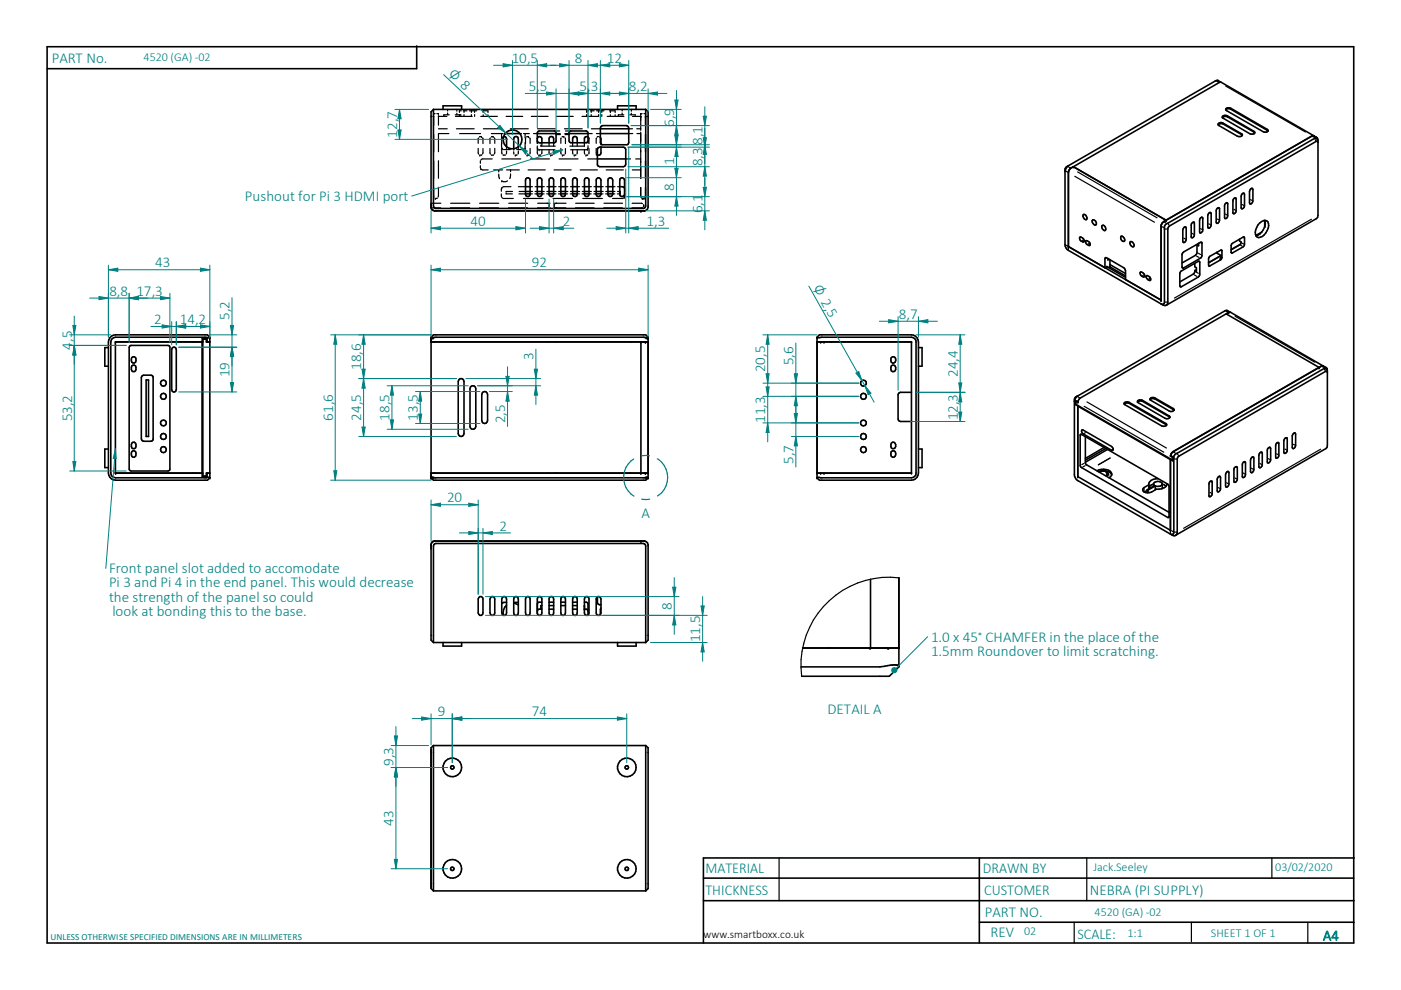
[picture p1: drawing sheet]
<svg xmlns="http://www.w3.org/2000/svg" width="297mm" height="210mm" viewBox="0 0 297 210" stroke-linecap="round" stroke-linejoin="round" font-family="sans-serif">
<g fill="none" stroke="#000" stroke-width=".34">
<path d="M10 9.9h277v190h-277zM88.3 9.7v4.9h-78.3M91.9 23.2l-.5 .5v20.3M91.9 23.2h45M91.9 23.2v20.5l.1 .2 .4 .3 44.2-.1 .3-.4v-20.5M93.9 23.2v-.8h4v.8M106.8 29h.3l.3 .4v1.7M107.1 28.3h3.1M109.9 31.2l-.1-2.1-.5-.1-.4 .4v2.1M111.4 39.6h1M111.5 37.9l.6-.2 .3 .5v3l-.3 .5-.6-.2-.1-.3zM113.9 28.3h4"/>
<path d="M113.9 39.6h1M113.9 29.3l.1-.2a.51 .51 0 0 1 .6-.1 .51 .51 0 0 1 .3 .4v.9M114 37.9l.6-.2 .3 .5v3l-.3 .5-.6-.2-.1-.3zM114 27.9l.3-.1h3.3l.2 .1v2.2l-.2 .2h-3.3l-.3-.2-.1-.2v-1.7zM116.4 39.6h1M116.4 30.3v-.9l.4-.4 .5 .1 .1 1.2M116.5 37.9l.5-.2 .4 .5v3l-.4 .5-.5-.2-.1-.3zM118.9 39.6h1M119 37.9l.5-.2 .4 .5v3l-.4 .5-.5-.2-.1-.3zM120.6 28.3h4.1M120.8 27.9l.2-.1h3.3l.2 .1 .2 .3v1.7l-.2 .2-.2 .2h-3.3l-.2-.2-.2-.2v-1.7zM121.4 39.6h1"/>
<path d="M121.4 30.3v-.9l.3-.4 .6 .1 .1 1.2M121.5 37.9l.5-.2 .4 .5v3l-.4 .5-.5-.2-.1-.3zM123.9 39.6h1M124 37.9l.5-.2 .4 .5v3l-.4 .5-.5-.2-.1-.3zM124.7 29a.51 .51 0 0 0-.8 .4v.9M126.4 39.6h1M126.5 37.9l.5-.2 .4 .5v3l-.4 .5-.5-.2-.1-.3zM126.7 33.7h6M126.7 31.5l.5-.3 5.2 .1 .3 .4-.1 3.4-.4 .2h-5.3l-.2-.5zM127.3 27.3h6M127.3 28.3h6M127.3 29.1l.1 1.4"/>
<path d="M127.4 26.9l.4-.3 5.3 .1 .2 .4-.1 3.4-.2 .2-5.5-.1-.2-.4zM127.4 31.2v1.2a.51 .51 0 0 1-.7 .5M128.9 39.6h1M129 37.9l.5-.2 .4 .5v3l-.4 .5-.5-.2-.1-.3zM130.9 23.2v-.8h4v.8M131.4 39.6h.5l.5 .3M131.5 37.9l.5-.2 .4 .5v3l-.4 .5-.5-.2-.1-.3zM136.9 23.2l.5 .5v20.2l-.4 .7-.4 .1M91.4 43.9l.1 .4 .7 .4M91.4 44.2l.2 .2 .6 .3M92.2 44.7h44.6M111.4 40.6h1"/>
<path d="M111.4 41.1h1M113.9 40.6h1M113.9 41.1h1M116.4 40.6h1M116.4 41.1h1M118.9 40.6h1M118.9 41.1h1M121.4 40.6h1M121.4 41.1h1M123.9 40.6h1M123.9 41.1h1M126.4 40.6h1"/>
<path d="M126.4 41.1h1M128.9 40.6h1M128.9 41.1h1M131.4 40.6v.5M23 73.7h-.8v3.9h.8M23.8 71.8l.7-.3h20v29.8h-20a1.01 1.01 0 0 1-1-1v-27.8zM24.5 72.5h18.5M27.5 73.4l.3-.2h7.8l.3 .2 .1 .2v25.9l-.1 .2-.3 .2h-7.8l-.4-.4v-25.9zM27.9 75.8l.6-.2a.69 .69 0 0 1 .3 .8 .69 .69 0 0 1-.6 .6 .86 .86 0 0 1-.3-1.2zM27.9 77.6l.6-.2a.81 .81 0 0 1 0 1.4h-.3a.89 .89 0 0 1-.3-1.2zM30.1 79.8l.4-.3h1.5l.4 .3 .1 .3v12.9l-.1 .3-.4 .3h-1.5l-.3-.1-.2-.5zM36.5 73.8l.2-.2h.3l.4 .5v8.5l-.4 .5h-.3l-.3-.5z"/>
<path d="M40.7 72.5h.1M41.4 72.5h.1M42.8 72.5v27.8M42.9 72.5v-.7h1v.7M42.9 72.3h.1M43 72.5h-18.5v27.8M43.8 72.5h.7M43.8 72.3h.1M44.5 72.5h-.7v-.6h-.8v29h.8v-.6h.7M44.5 71.5l-.5-.5h-19.5a1.55 1.55 0 0 0-1.5 1.5v27.8a1.55 1.55 0 0 0 1.5 1.5h19.5l.5-.5M91.4 71.5v29.8l.5 .5h45l.5-.5v-29.8M91.4 72.5h46"/>
<path d="M91.4 71.5l.5-.5h45l.5 .5M91.6 71.6h.2M91.9 71.6h45.3M116.2 72.5h.1M117.9 72.5h-.1M133.6 72.5h.2M135.9 72.5v27.8M173.2 72.5h20v27.8h-20M173.2 72.5h20M173.2 71.5l.5-.5h19.5a1.55 1.55 0 0 1 1.5 1.5v27.8a1.55 1.55 0 0 1-1.5 1.5h-19.5l-.5-.5M173.2 71.5h20a1.01 1.01 0 0 1 1 1v27.8a1.01 1.01 0 0 1-1 1h-20zM176.4 72.5h-.2"/>
<path d="M189 77.6l.5-.2a.76 .76 0 0 1 0 1.4h-.3a.89 .89 0 0 1-.2-1.2zM189 75.8l.5-.2a.68 .68 0 0 1 .4 .8 .68 .68 0 0 1-.7 .6 .86 .86 0 0 1-.2-1.2zM194.7 73.7h.8v3.9h-.8M23 95.2h-.8v3.9h.8M27.9 94l.3-.2h.3a.72 .72 0 0 1 .4 .8 .72 .72 0 0 1-.7 .5 .86 .86 0 0 1-.3-1.1zM27.9 95.8l.6-.2a.72 .72 0 0 1 .3 .8 .72 .72 0 0 1-.6 .5 .93 .93 0 0 1-.3-1.1zM31 80.6h.5v11.9h-.5zM97.4 80.3a.61 .61 0 0 1 1 .6v11a.61 .61 0 0 1-.6 .6 .61 .61 0 0 1-.6-.6v-11zM99.7 82.1a.62 .62 0 0 1 .7-.3 .62 .62 0 0 1 .5 .6v8a.61 .61 0 0 1-.6 .6 .61 .61 0 0 1-.7-.6zM102.4 83.1a.61 .61 0 0 1 1 .6v5.5a.61 .61 0 0 1-.6 .6 .61 .61 0 0 1-.7-.6v-5.5zM189 95.8l.5-.2a.71 .71 0 0 1 .4 .8 .71 .71 0 0 1-.7 .5 .93 .93 0 0 1-.2-1.1zM189 94l.2-.2h.3a.71 .71 0 0 1 .4 .8 .71 .71 0 0 1-.7 .5 .86 .86 0 0 1-.2-1.1z"/>
<path d="M193.2 83.2h-2.3l-.2 .1-.3 .4 .1 5.4 .4 .3h2.3M194.7 95.2h.8v3.9h-.8M24.4 100.3h18.6M24.5 100.3h18.5M40.8 100.3h-.1M41.5 100.3h-.1M42.9 100.3v.7h1v-.7M42.9 100.5h.1M43.8 100.3h.7M43.8 100.5h.1M91.4 100.3h46M91.4 115.4v20.3l.5 .5"/>
<path d="M91.6 101.2h.2M91.9 101.2h45.3M92.2 114.7h44.6M92.2 114.7l-.7 .4-.1 .4M92.2 114.7l-.4 .1-.4 .5M116.2 100.3h.1M117.8 100.3h.1M133.8 100.3h-.2M136.6 114.7l.4 .2 .4 .6v20.2l-.5 .5M173.2 100.3h20M176.2 100.3h.2M91.9 136.2v-20.5l.3-.4 .2-.1 44.2 .1 .3 .4v20.5"/>
<path d="M91.9 136.2h45M93.9 136.2v.8h4v-.8M101.5 126.7l.2-.2h.4l.3 .5v3l-.3 .5h-.4l-.3-.5v-3zM104 126.7l.3-.2h.3l.3 .5v3l-.3 .5h-.3l-.4-.5v-3zM106.5 126.7l.3-.2h.3l.3 .5v3l-.3 .5h-.3l-.4-.5v-3zM107.4 127.7h-.6l-.4 .3M107.4 128.3a2.06 2.06 0 0 0-.6 2.2M108.9 127.7h1M108.9 127.8l1 .5M109 126.7l.3-.2h.3l.3 .5v3l-.3 .5h-.3l-.4-.5zM111.5 126.7l.3-.2h.3l.3 .5v3l-.3 .5h-.3l-.4-.5zM113.9 130l.4 .5h.3l.3-.5v-3l-.3-.5h-.3l-.4 .5v3.1"/>
<path d="M114.9 129.2h-.9l-.1 .3M114.9 128.4h-.2v.8M114.9 127.7l-.9 .1-.1 .3M116.4 129.2h1M116.4 128.4h1M116.4 127.7h1M116.5 126.7l.3-.2h.2l.4 .5v3l-.4 .5h-.2l-.4-.5zM118.9 128.4h1M118.9 127.7h1M119 126.7l.2-.2h.3l.4 .5v3l-.4 .5h-.3l-.3-.5zM121.4 129.2h1M121.4 128.4h1"/>
<path d="M121.4 127.7h1M121.5 126.7l.2-.2h.3l.4 .5v3l-.4 .5h-.3l-.3-.5zM123.9 127.7l.6 .1 .2 .3v2.3M123.9 129.2h.6l.2 .3M124 126.7l.2-.2h.3l.4 .5v3l-.4 .5h-.3l-.3-.5zM126.5 126.7l.2-.2h.3l.4 .5v3l-.4 .5h-.3l-.3-.5zM126.7 126.5v1.2a.6 .6 0 0 0 .7 .5M127.4 128.9l-.1 1.4M130.9 136.2v.8h4v-.8M91.9 158.1l-.5 .4v29.9l.5 .5M91.9 158.1v30.8M91.9 158.1h45"/>
<path d="M136.9 158.1l.5 .4v29.9l-.5 .5M136.9 158.1v30.8M91.9 188.9h45M95.5 184.1l.5-.2 .2 .1v.4l-.5 .1zM132.5 184.1l.5-.2 .3 .3-.1 .2-.5 .1zM149.1 191h138M149.1 186.2h137.9M207.6 181.9v18M207.6 195.5h79.5M287.1 181.9h-138v18"/>
<circle cx="108.7" cy="29.6" r="1.99"/>
<circle cx="34.6" cy="84" r=".63"/>
<circle cx="34.6" cy="81.2" r=".63"/>
<circle cx="34.6" cy="95.3" r=".63"/>
<circle cx="34.6" cy="92.5" r=".63"/>
<circle cx="34.6" cy="89.7" r=".62"/>
<circle cx="183.1" cy="95.3" r=".63"/>
<circle cx="183.1" cy="84" r=".63"/>
<circle cx="183.1" cy="81.2" r=".63"/>
<circle cx="183.1" cy="92.5" r=".63"/>
<circle cx="183.1" cy="89.7" r=".62"/>
<circle cx="95.9" cy="162.7" r="1.97"/>
<circle cx="95.9" cy="162.7" r=".37"/>
<circle cx="132.9" cy="162.7" r="1.97"/>
<circle cx="132.9" cy="162.7" r=".37"/>
<circle cx="95.9" cy="184.2" r="1.97"/>
<circle cx="132.9" cy="184.2" r="1.97"/>
</g>
<g fill="none" stroke="#000" stroke-width=".25">
<path d="M91.4 24.7h.2M91.8 24.7h.1M91.9 24.6v2M91.9 28.5v3.7M91.9 34.1v3.7M91.9 39.8l.1 2M92.2 24.1h-.3v.2M92.6 24.1h.4v.2M93 28.3h2.2M93 24.7h1.7M93 24.5v2M93 28.4v3.8"/>
<path d="M93 34.1v3.7M93 39.7l-.1 2.1M93 27.3h1.8M94.1 24.3h.1M94.1 24.3h1.1M94.1 24.6v.1M94.9 23.2v.3M94.9 24v.3M96.5 24.3l1.2 .1M96.6 24.7h3.5M96.8 27.3h3.7M96.9 23.2v.4"/>
<path d="M96.9 24v.3M97.4 24.3v.4M97.4 28.3h4.5M97.7 24.6v.1M97.8 23.5h-.4v.3M98.2 23.5h.8M98.4 23.5v.3M98.4 24.3v.4M99.5 23.5h1.6M99.9 23.5v.3M99.9 24.3v.4M100.6 23.5v.3"/>
<path d="M100.6 24.3v.4M101.4 31.5l.1 1.2M101.5 29.3l-.1 1.1M101.7 32.9h.1M101.9 34.1v.5M101.9 35.1v.5M101.9 35.8h.1M101.9 24.7h3.5M101.9 35.8l.2 .2M102.1 29h.1M102.1 29h-.4M102.1 33.7l-.2 .3"/>
<path d="M102.1 32.9h-.4M102.3 23.5h1.2v.4M102.3 36h1.2M102.3 33.7h2M102.3 29.2l.1 1.2M102.4 31.5l-.1 1.1M102.4 23.5v.4M102.4 24.3v.4M102.5 27.3h3.8M103.5 24.3v.4M103.9 31.5l.1 1.2M104 29.3l-.1 1.1"/>
<path d="M104.2 28.3h2.3M104.6 29h.1M104.6 29h-.4M104.6 36h1.9M104.6 32.9h-.4M104.8 29.2l.1 1.2M104.9 31.5l-.1 1.1M105.7 36v.4M105.7 36.9l.2 1M106.3 40v.6M106.3 28.3v1M106.3 30.3v.9"/>
<path d="M106.4 39.8h.1M106.4 38.4h.1M106.4 31.2h.1M106.4 29.4h.1M106.4 33.7h4M106.4 38.4l.4 .1 .8-.1M106.4 31.5l.1 1.2M106.4 29.4v1M106.4 31.5h.1M106.4 31.5l.2 .2M106.5 29.1h.1M106.5 29.1v.2"/>
<path d="M106.5 39.7l-.1 .1M106.8 31.7h1.4M106.8 29h-.1M106.8 28.3h.3M107.1 32.9h-.4M107.3 24.7h3.5M107.4 36h2.7M107.4 31.1v.4M107.4 32v.6M108.2 27.3h3.8M108.2 36.9l-.1 .9M108.2 36v.4"/>
<path d="M108.3 39.6h-1.6M108.9 32.2l.1 .5M108.9 31.5v.3M109.3 32.9h.1M109.6 31.7h1.4M109.6 32.9h-.3M109.9 39.6h1.5M109.9 31.2v.3M109.9 32v.6M110.2 28.3h.4M111 28.3h1.2M111.3 31.5l-.2 .2"/>
<path d="M111.3 28.3v1M111.3 30.2v1.1M111.4 31.5l.1 1.2M111.5 29.3l-.1 1.1M111.8 32.9h.1M112 36h3.6M112.1 29h.1M112.1 29h-.4M112.1 32.9h-.3M112.3 29.2l.1 1.2M112.4 39.6h.5M112.4 31.5l-.1 1.1"/>
<path d="M112.5 33.7h4M112.6 24.7h3.6M113.1 28.3h.8M113.4 39.6h.5M113.9 29.3v1.1M113.9 30.9l.1 .6M113.9 31.5l.1 1.2M114 27.3h3.7M114 31.6l.1 .1M114.3 32.9h.1M114.3 31.7h.1M114.3 31.7h3.3"/>
<path d="M114.6 32.9h-.3M114.7 30.3v.2M114.7 30.8v.2h3M114.9 39.6h.5M114.9 30.3v.6M114.9 31.7l-.1 .9M115.9 39.6h.5M116.4 30.3v.6M116.4 31.7l.1 1M116.8 32.9h.1M117.1 32.9h-.3M117.4 39.6h.5"/>
<path d="M117.4 30.3v.7M117.4 31.7l-.1 .9M117.5 36h3.6M117.6 27.8h1.1M117.9 28.3h.9M117.9 28.5h.9M118 24.7h3.5M118.4 39.6h.5M118.5 33.7h4.1M118.9 31.5l.1 1.2M119 29.3l-.1 1.1M119.2 32.9h.1"/>
<path d="M119.5 29h.1M119.5 29h-.3M119.6 32.9h-.4M119.7 27.3h3.7M119.8 28.3h.8M119.8 28.5h.8M119.8 29.2l.1 1.2M119.9 39.6h.5M119.9 27.8h1.1M119.9 31.5l-.1 1.1M120.9 39.6h.5M121.4 30.3v.6"/>
<path d="M121.4 31.7l.1 1M121.7 32.9h.1M122.1 32.9h-.4M122.4 39.6h.5M122.4 30.3v.7M122.4 31.7l-.1 .9M123 36h3.7M123.4 39.6h.5M123.9 30.3v.7h-3.1M123.9 31.7l.1 1M124.2 32.9h.1M124.4 31.7h-3.4"/>
<path d="M124.4 24.3v.4M124.5 31.7h.1M124.6 31.5l-.1 .2M124.6 33.7h2.1M124.6 32.9h-.4M124.7 31.4h.1M124.7 29h.1M124.7 28.3h.9M124.7 29.9v.5M124.7 30.9v.5M124.8 23.5h-.4v.3M124.8 29.1v.1"/>
<path d="M124.8 29.2h.1M124.9 39.6h.5M124.9 29.3v1.1M124.9 31.5l-.1 1.1M125.2 23.5h.8M125.3 23.5v.3M125.3 24.3v.4M125.4 27.3h1.9M125.9 39.6h.5M126.4 31.5v1M126.4 32.7h.1M126.4 28.3h.9"/>
<path d="M126.4 29.3v1.1M126.4 32.7l.1 .1M126.5 23.5h1.6M126.7 32.9h.1M126.9 23.5v.3M126.9 24.3v.4h-3.5M126.9 29l-.3 .1M127.1 29l.2 .1M127.4 39.6h.5M127.4 30.5v.2M127.4 31v.2M127.6 23.5v.3"/>
<path d="M127.6 24.3v.4M128.4 39.6h.5M128.5 36h3.7M128.7 24.7h3.6M129.2 23.5h1.2v.4M129.4 23.5v.4M129.4 24.3v.4M129.9 39.6h.5M130.4 24.3v.4M130.9 39.6h.5M131.1 24.3h.1M131.1 24.3h1.1"/>
<path d="M131.1 24.6v.1M131.9 23.2v.3M131.9 24v.3M132.4 39.9v.1M132.7 33.7h1M133.3 28.3h.9M133.3 27.3h.8M133.5 24.3l1.2 .1M133.9 23.2v.4M133.9 24v.3M134.1 36h1.7M134.1 24.7h1.7"/>
<path d="M134.7 24.6v.1M134.8 33.7h1M135 27.3h.8M135 28.3h.8M135.8 24.7h.1M135.8 24.1h.1M135.8 24.1v.2M135.8 24.5v3.1M135.8 28v9.8M135.8 39.8v1.8M135.8 24.1h.3M136.5 24.1h.4v.2"/>
<path d="M136.9 24.7h.1M136.9 24.5v2.1M136.9 28.4v3.8M136.9 34.1v3.7M136.9 39.7v1.9M137.2 24.7h.2M91.4 44.1h2M91.4 43.1h2.1M92.3 42.1h.1M92.7 42l-.4 .1M95.5 44.1h4.1M95.5 43.1h4.1"/>
<path d="M101.6 44.1h4.1M101.7 43.1h4M106.3 41.1v.6M106.4 41.8l.1 .2M106.7 42.1h2.1M107.3 40.9v.2h1.3M107.8 44.1h4M107.9 43.1h4M108.7 40.6h-1.4v.1M110 41.1h1.4M110.1 40.6h1.3M111 42.1h4.1"/>
<path d="M112.4 40.6h.5M112.4 41.1h.5M113.4 41.1h.5M113.4 40.6h.5M114 44.1h2.7M114 43.1h2.6M114.9 40.6h.5M114.9 41.1h.5M115.9 41.1h.5M115.9 40.6h.5M116 43.1l.2 .1M116.2 44l-.2 .1"/>
<path d="M116.5 43.4h.1M116.5 43.4l-.1 .4M117.3 42.1h4.1M117.3 43.1h2.7M117.4 40.6h.5M117.4 41.1h.5M117.4 44.1h2.6M117.5 43.7h.1M117.6 43.3l-.1 .4M117.8 44l.2 .1M118 43.1h-.2M118.4 41.1h.5"/>
<path d="M118.4 40.6h.5M119.9 40.6h.5M119.9 41.1h.5M120.9 41.1h.5M120.9 40.6h.5M122 44.1h3.9M122 43.1h4M122.4 40.6h.5M122.4 41.1h.4M123.4 41.1h.5M123.4 40.6h.5M123.6 42.1h4.1"/>
<path d="M124.9 40.6h.5M124.9 41.1h.4M125.9 41.1h.5M125.9 40.6h.5M127.4 40.6h.5M127.4 41.1h.4M128 44.1h3.9M128.1 43.1h3.9M128.4 41.1h.5M128.4 40.6h.5M129.9 42.1h2.1M129.9 40.6h.5"/>
<path d="M129.9 41.1h.4M130.9 41.1h.5M130.9 40.6h.5M132.4 41.8h.1M132.4 41.8l-.2 .2M132.4 41.6h.1M132.5 40.1h.1M132.5 40.1v.5M132.5 41.1v.5M134 43.1l2.2 .1M135.8 41.6l.1 .2M136.1 42l.1 .1"/>
<path d="M136.2 42.1h.1M136.2 42.1h.3M136.2 44l-2.2 .1M136.5 43.4h.1M136.5 43.4l-.1 .4M136.5 42.1h.1M136.6 42l-.1 .1M136.9 41.6l-.1 .2M165.2 181.9v9.1M227.7 195.5v4.4M230.4 181.9v9.1M252.6 195.5v4.1"/>
<path d="M269.7 181.9v4.3M277.3 195.5v4.4"/>
</g>
<g fill="#000">
<circle cx="91.4" cy="43.2" r=".17"/>
<circle cx="131.4" cy="41.1" r=".17"/>
<circle cx="131.4" cy="40.6" r=".17"/>
<circle cx="135.9" cy="44.7" r=".17"/>
<circle cx="24.5" cy="72.5" r=".17"/>
<circle cx="44.5" cy="71.5" r=".17"/>
<circle cx="91.4" cy="71.8" r=".17"/>
<circle cx="91.4" cy="71.5" r=".17"/>
<circle cx="91.4" cy="71.9" r=".17"/>
<circle cx="91.4" cy="71.6" r=".17"/>
<circle cx="91.5" cy="71.6" r=".17"/>
<circle cx="91.6" cy="71.6" r=".17"/>
<circle cx="91.7" cy="71.6" r=".17"/>
<circle cx="91.9" cy="71.6" r=".17"/>
<circle cx="135.8" cy="72.5" r=".17"/>
<circle cx="135.9" cy="72.5" r=".17"/>
<circle cx="136.8" cy="72.5" r=".17"/>
<circle cx="136.9" cy="72.5" r=".17"/>
<circle cx="137" cy="71.6" r=".17"/>
<circle cx="137.1" cy="71.6" r=".17"/>
<circle cx="137.2" cy="71.6" r=".17"/>
<circle cx="137.3" cy="71.6" r=".17"/>
<circle cx="137.4" cy="71.5" r=".17"/>
<circle cx="137.4" cy="72.5" r=".17"/>
<circle cx="173.2" cy="72.5" r=".17"/>
<circle cx="173.2" cy="71.5" r=".17"/>
<circle cx="174" cy="72.5" r=".17"/>
<circle cx="174.7" cy="72.5" r=".17"/>
<circle cx="193.2" cy="72.5" r=".17"/>
<circle cx="24.5" cy="100.3" r=".17"/>
<circle cx="44.5" cy="101.3" r=".17"/>
<circle cx="91.4" cy="101" r=".17"/>
<circle cx="91.4" cy="101.3" r=".17"/>
<circle cx="91.4" cy="116.2" r=".17"/>
<circle cx="91.4" cy="100.9" r=".17"/>
<circle cx="91.4" cy="101.2" r=".17"/>
<circle cx="91.5" cy="101.2" r=".17"/>
<circle cx="91.6" cy="101.2" r=".17"/>
<circle cx="91.7" cy="101.2" r=".17"/>
<circle cx="91.8" cy="101.2" r=".17"/>
<circle cx="135.8" cy="100.3" r=".17"/>
<circle cx="135.9" cy="100.3" r=".17"/>
<circle cx="135.9" cy="114.7" r=".17"/>
<circle cx="136.8" cy="100.3" r=".17"/>
<circle cx="136.9" cy="100.3" r=".17"/>
<circle cx="136.9" cy="101.2" r=".17"/>
<circle cx="137.1" cy="101.2" r=".17"/>
<circle cx="137.2" cy="101.2" r=".17"/>
<circle cx="137.3" cy="101.2" r=".17"/>
<circle cx="137.4" cy="101.3" r=".17"/>
<circle cx="137.4" cy="100.3" r=".17"/>
<circle cx="173.2" cy="101.3" r=".17"/>
<circle cx="173.2" cy="100.3" r=".17"/>
<circle cx="174" cy="100.3" r=".17"/>
<circle cx="174.7" cy="100.3" r=".17"/>
<circle cx="193.2" cy="100.3" r=".17"/>
<circle cx="123.9" cy="129.2" r=".17"/>
<circle cx="123.9" cy="128.4" r=".17"/>
<circle cx="91.4" cy="159" r=".17"/>
<circle cx="91.4" cy="188" r=".17"/>
</g>
<path d="M91.4 56.2v15.3M91.4 57.2l2-.3v.6zM137.4 56.2v15.3" fill="none" stroke="#008080" stroke-width=".21"/>
<path d="M91.4 57.2l2-.3v.6z" fill="#008080"/>
<path d="M135.4 56.9l2 .3-2 .3z" fill="none" stroke="#008080" stroke-width=".21"/>
<path d="M135.4 56.9l2 .3-2 .3z" fill="#008080"/>
<path d="M91.4 57.2h46M70.1 71h21.3M71.1 71l.3 2h-.6zM70.1 101.8h21.3" fill="none" stroke="#008080" stroke-width=".21"/>
<path d="M71.1 71l.3 2h-.6z" fill="#008080"/>
<path d="M70.8 99.8h.6l-.3 2z" fill="none" stroke="#008080" stroke-width=".21"/>
<path d="M70.8 99.8h.6l-.3 2z" fill="#008080"/>
<path d="M23 56.2v15.3M23 57.2l2-.3v.6zM44.5 56.2v15.3M71.1 71v30.8" fill="none" stroke="#008080" stroke-width=".21"/>
<path d="M23 57.2l2-.3v.6z" fill="#008080"/>
<path d="M42.5 56.9l2 .3-2 .3z" fill="none" stroke="#008080" stroke-width=".21"/>
<path d="M42.5 56.9l2 .3-2 .3z" fill="#008080"/>
<path d="M23 57.2h21.5M95.9 151.3v10.4M95.9 152.4l2-.4v.7zM132.9 151.3v10.4" fill="none" stroke="#008080" stroke-width=".21"/>
<path d="M95.9 152.4l2-.4v.7z" fill="#008080"/>
<path d="M130.9 152l2 .4-2 .3z" fill="none" stroke="#008080" stroke-width=".21"/>
<path d="M130.9 152l2 .4-2 .3z" fill="#008080"/>
<path d="M95.9 152.4h37M82.9 162.7h12M83.9 162.7l.4 2h-.7zM82.9 184.2h12" fill="none" stroke="#008080" stroke-width=".21"/>
<path d="M83.9 162.7l.4 2h-.7z" fill="#008080"/>
<path d="M83.6 182.2h.7l-.4 2z" fill="none" stroke="#008080" stroke-width=".21"/>
<path d="M83.6 182.2h.7l-.4 2z" fill="#008080"/>
<path d="M91.4 151.3v6.6M95.9 151.3v10.4M95.9 152.4l2-.4v.7zM83.9 162.7v21.5" fill="none" stroke="#008080" stroke-width=".21"/>
<path d="M95.9 152.4l2-.4v.7z" fill="#008080"/>
<path d="M89.4 152l2 .4-2 .3z" fill="none" stroke="#008080" stroke-width=".21"/>
<path d="M89.4 152l2 .4-2 .3z" fill="#008080"/>
<path d="M82.9 158.1h8M87.4 152.4h12.5M82.9 162.7h12M83.9 162.7l.4 2h-.7z" fill="none" stroke="#008080" stroke-width=".21"/>
<path d="M83.9 162.7l.4 2h-.7z" fill="#008080"/>
<path d="M83.6 156h.7l-.4 2.1z" fill="none" stroke="#008080" stroke-width=".21"/>
<path d="M83.6 156h.7l-.4 2.1z" fill="#008080"/>
<path d="M127.3 12.8v13.3M127.3 13.8l2-.3v.7zM133.3 12.8v13.3M83.9 154.1v12.6" fill="none" stroke="#008080" stroke-width=".21"/>
<path d="M127.3 13.8l2-.3v.7z" fill="#008080"/>
<path d="M131.3 13.5l2 .3-2 .4z" fill="none" stroke="#008080" stroke-width=".21"/>
<path d="M131.3 13.5l2 .3-2 .4z" fill="#008080"/>
<path d="M127.3 13.8h6M133.8 26.6h16.6M134 30.7h16.4M149.1 24.6h.7l-.4 2z" fill="none" stroke="#008080" stroke-width=".21"/>
<path d="M149.1 24.6h.7l-.4 2z" fill="#008080"/>
<path d="M149.4 30.7l.4 2h-.7z" fill="none" stroke="#008080" stroke-width=".21"/>
<path d="M149.4 30.7l.4 2h-.7z" fill="#008080"/>
<path d="M133.8 26.6h10.6M137.9 23.2h6.5M143.4 26.6l.4 2h-.7zM149.4 22.6v12.1" fill="none" stroke="#008080" stroke-width=".21"/>
<path d="M143.4 26.6l.4 2h-.7z" fill="#008080"/>
<path d="M143.1 21.2h.7l-.4 2z" fill="none" stroke="#008080" stroke-width=".21"/>
<path d="M143.1 21.2h.7l-.4 2z" fill="#008080"/>
<path d="M131.3 19.5l2 .3-2 .4zM133.3 18.8v7.3M137.4 18.8v4.9M143.4 19.2v11.4" fill="none" stroke="#008080" stroke-width=".21"/>
<path d="M131.3 19.5l2 .3-2 .4z" fill="#008080"/>
<path d="M137.4 19.8l2-.3v.7z" fill="none" stroke="#008080" stroke-width=".21"/>
<path d="M137.4 19.8l2-.3v.7z" fill="#008080"/>
<path d="M129.3 19.8h12.1M133.1 31.2h11.3M134 30.7h10.4M143.1 28.7h.7l-.4 2z" fill="none" stroke="#008080" stroke-width=".21"/>
<path d="M143.1 28.7h.7l-.4 2z" fill="#008080"/>
<path d="M143.4 31.2l.4 2h-.7z" fill="none" stroke="#008080" stroke-width=".21"/>
<path d="M143.4 31.2l.4 2h-.7z" fill="#008080"/>
<path d="M133.1 31.2h17.3M133.1 35.3h17.3M143.4 26.7v9M149.1 29.2h.7l-.4 2z" fill="none" stroke="#008080" stroke-width=".21"/>
<path d="M149.1 29.2h.7l-.4 2z" fill="#008080"/>
<path d="M149.4 35.3l.4 2h-.7z" fill="none" stroke="#008080" stroke-width=".21"/>
<path d="M149.4 35.3l.4 2h-.7z" fill="#008080"/>
<path d="M124.7 18.8v8.3M127.3 18.8v7.3M127.3 19.8l2-.3v.7zM149.4 27.2v12.1" fill="none" stroke="#008080" stroke-width=".21"/>
<path d="M127.3 19.8l2-.3v.7z" fill="#008080"/>
<path d="M122.7 19.5l2 .3-2 .4z" fill="none" stroke="#008080" stroke-width=".21"/>
<path d="M122.7 19.5l2 .3-2 .4z" fill="#008080"/>
<path d="M120.6 19.8h10.7M120.6 12.8v15.2M124.7 12.8v14.3M124.7 13.8l2-.3v.7z" fill="none" stroke="#008080" stroke-width=".21"/>
<path d="M124.7 13.8l2-.3v.7z" fill="#008080"/>
<path d="M118.7 13.5l1.9 .3-1.9 .4z" fill="none" stroke="#008080" stroke-width=".21"/>
<path d="M118.7 13.5l1.9 .3-1.9 .4z" fill="#008080"/>
<path d="M116.7 13.8h11.9M117.9 18.8v9.2M120.6 18.8v8.3M120.6 19.8l2.1-.3v.7z" fill="none" stroke="#008080" stroke-width=".21"/>
<path d="M120.6 19.8l2.1-.3v.7z" fill="#008080"/>
<path d="M115.9 19.5l2 .3-2 .4z" fill="none" stroke="#008080" stroke-width=".21"/>
<path d="M115.9 19.5l2 .3-2 .4z" fill="#008080"/>
<path d="M108.7 12.8v15.8M111.4 19.8h13.3M113.9 12.8v14.3M113.9 13.8l2-.3v.7z" fill="none" stroke="#008080" stroke-width=".21"/>
<path d="M113.9 13.8l2-.3v.7z" fill="#008080"/>
<path d="M106.7 13.5l2 .3-2 .4z" fill="none" stroke="#008080" stroke-width=".21"/>
<path d="M106.7 13.5l2 .3-2 .4z" fill="#008080"/>
<path d="M104.6 13.8h13.3M83.7 29.5h24M83.7 23.2h7.2M84.4 27.6h.6l-.3 1.9z" fill="none" stroke="#008080" stroke-width=".21"/>
<path d="M84.4 27.6h.6l-.3 1.9z" fill="#008080"/>
<path d="M84.7 23.2l.3 2h-.6z" fill="none" stroke="#008080" stroke-width=".21"/>
<path d="M84.7 23.2l.3 2h-.6z" fill="#008080"/>
<path d="M94.1 15.8l18.9 17.9M84.7 23.2v6.3M110.1 30.9l1.7 1.1-.5 .6z" fill="none" stroke="#008080" stroke-width=".21"/>
<path d="M110.1 30.9l1.7 1.1-.5 .6z" fill="#008080"/>
<path d="M106 26.6l1.2 1.6-1.7-1.1z" fill="none" stroke="#008080" stroke-width=".21"/>
<path d="M106 26.6l1.2 1.6-1.7-1.1z" fill="#008080"/>
<path d="M188.4 67.8l2 .3-2 .4zM190.4 67.1v15.6M194.7 67.1v4.4" fill="none" stroke="#008080" stroke-width=".21"/>
<path d="M188.4 67.8l2 .3-2 .4z" fill="#008080"/>
<path d="M194.7 68.1l2-.3v.7z" fill="none" stroke="#008080" stroke-width=".21"/>
<path d="M194.7 68.1l2-.3v.7z" fill="#008080"/>
<path d="M186.4 68.1h12.4M194.2 71h10.4M194.2 83.2h10.4M203.3 81.2h.6l-.3 2z" fill="none" stroke="#008080" stroke-width=".21"/>
<path d="M203.3 81.2h.6l-.3 2z" fill="#008080"/>
<path d="M203.6 71l.3 2h-.6z" fill="none" stroke="#008080" stroke-width=".21"/>
<path d="M203.6 71l.3 2h-.6z" fill="#008080"/>
<path d="M203.6 71v12.2M193.1 89.4h11.5M194.2 83.2h10.4M203.6 83.2l.3 2h-.6z" fill="none" stroke="#008080" stroke-width=".21"/>
<path d="M203.6 83.2l.3 2h-.6z" fill="#008080"/>
<path d="M203.3 87.4h.6l-.3 2z" fill="none" stroke="#008080" stroke-width=".21"/>
<path d="M203.3 87.4h.6l-.3 2z" fill="#008080"/>
<path d="M171.5 60.7l13.8 24.6M183.4 81.8l1.3 1.6-.6 .3zM203.6 83.2v6.2" fill="none" stroke="#008080" stroke-width=".21"/>
<path d="M183.4 81.8l1.3 1.6-.6 .3z" fill="#008080"/>
<path d="M181.5 79.1l.6-.3 .6 1.9z" fill="none" stroke="#008080" stroke-width=".21"/>
<path d="M181.5 79.1l.6-.3 .6 1.9z" fill="#008080"/>
<path d="M168.4 79.2h.7l-.4 2zM167.8 81.2h14.3M167.8 84h14.3" fill="none" stroke="#008080" stroke-width=".21"/>
<path d="M168.4 79.2h.7l-.4 2z" fill="#008080"/>
<path d="M168.7 84l.4 2h-.7z" fill="none" stroke="#008080" stroke-width=".21"/>
<path d="M168.7 84l.4 2h-.7z" fill="#008080"/>
<path d="M161.8 71h11.4M162.4 79.2h.7l-.3 2zM168.7 72.7v15.3M161.8 81.2h20.3" fill="none" stroke="#008080" stroke-width=".21"/>
<path d="M162.4 79.2h.7l-.3 2z" fill="#008080"/>
<path d="M162.8 71l.3 2h-.7z" fill="none" stroke="#008080" stroke-width=".21"/>
<path d="M162.8 71l.3 2h-.7z" fill="#008080"/>
<path d="M162.8 71v10.2M161.8 84h20.3M161.8 89.7h20.3M162.4 82h.7l-.3 2z" fill="none" stroke="#008080" stroke-width=".21"/>
<path d="M162.4 82h.7l-.3 2z" fill="#008080"/>
<path d="M162.8 89.7l.3 2h-.7z" fill="none" stroke="#008080" stroke-width=".21"/>
<path d="M162.8 89.7l.3 2h-.7z" fill="#008080"/>
<path d="M162.8 80v13.7M167.8 89.7h14.3M167.8 92.5h14.3M168.4 87.7h.7l-.4 2z" fill="none" stroke="#008080" stroke-width=".21"/>
<path d="M168.4 87.7h.7l-.4 2z" fill="#008080"/>
<path d="M168.7 92.5l.4 2h-.7z" fill="none" stroke="#008080" stroke-width=".21"/>
<path d="M168.7 92.5l.4 2h-.7z" fill="#008080"/>
<path d="M76.1 71h15.3M77.1 71l.3 2h-.7zM76.1 80.3h20.7M168.7 85.7v13.3" fill="none" stroke="#008080" stroke-width=".21"/>
<path d="M77.1 71l.3 2h-.7z" fill="#008080"/>
<path d="M76.7 78.3h.7l-.3 2z" fill="none" stroke="#008080" stroke-width=".21"/>
<path d="M76.7 78.3h.7l-.3 2z" fill="#008080"/>
<path d="M77.1 71v9.3M76.1 80.3h20.7M76.1 92.5h20.7M77.1 80.3l.3 2h-.7z" fill="none" stroke="#008080" stroke-width=".21"/>
<path d="M77.1 80.3l.3 2h-.7z" fill="#008080"/>
<path d="M76.7 90.6h.7l-.3 1.9z" fill="none" stroke="#008080" stroke-width=".21"/>
<path d="M76.7 90.6h.7l-.3 1.9z" fill="#008080"/>
<path d="M77.1 80.3v12.2M82.1 81.8h17.2M82.1 91h17.2M83.1 81.8l.3 2h-.6z" fill="none" stroke="#008080" stroke-width=".21"/>
<path d="M83.1 81.8l.3 2h-.6z" fill="#008080"/>
<path d="M82.8 89h.6l-.3 2z" fill="none" stroke="#008080" stroke-width=".21"/>
<path d="M82.8 89h.6l-.3 2z" fill="#008080"/>
<path d="M83.1 81.8v9.2M88.1 83h13.7M88.1 89.8h13.7M89.1 83l.3 2h-.6z" fill="none" stroke="#008080" stroke-width=".21"/>
<path d="M89.1 83l.3 2h-.6z" fill="#008080"/>
<path d="M88.8 87.8h.6l-.3 2z" fill="none" stroke="#008080" stroke-width=".21"/>
<path d="M88.8 87.8h.6l-.3 2z" fill="#008080"/>
<path d="M113.3 78.3h.7l-.4 2zM89.1 83v6.8M98.8 80.3h15.8M101.3 81.8h13.3" fill="none" stroke="#008080" stroke-width=".21"/>
<path d="M113.3 78.3h.7l-.4 2z" fill="#008080"/>
<path d="M113.6 81.8l.4 2h-.7z" fill="none" stroke="#008080" stroke-width=".21"/>
<path d="M113.6 81.8l.4 2h-.7z" fill="#008080"/>
<path d="M107.3 79.8h.6l-.3 2zM113.6 74v11.8M101.3 81.8h7.3M103.8 83h4.8" fill="none" stroke="#008080" stroke-width=".21"/>
<path d="M107.3 79.8h.6l-.3 2z" fill="#008080"/>
<path d="M107.6 83l.3 2h-.6z" fill="none" stroke="#008080" stroke-width=".21"/>
<path d="M107.6 83l.3 2h-.6z" fill="#008080"/>
<path d="M23 62.2v9.3M27.4 62.2v10.4M27.4 63.2l2-.3v.6zM107.6 77.8v12.6" fill="none" stroke="#008080" stroke-width=".21"/>
<path d="M27.4 63.2l2-.3v.6z" fill="#008080"/>
<path d="M21 62.9l2 .3-2 .3z" fill="none" stroke="#008080" stroke-width=".21"/>
<path d="M21 62.9l2 .3-2 .3z" fill="#008080"/>
<path d="M19 63.2h12.4M27.4 62.2v10.4M27.4 63.2l2-.3v.6zM36 62.2v10.4" fill="none" stroke="#008080" stroke-width=".21"/>
<path d="M27.4 63.2l2-.3v.6z" fill="#008080"/>
<path d="M34 62.9l2 .3-2 .3z" fill="none" stroke="#008080" stroke-width=".21"/>
<path d="M34 62.9l2 .3-2 .3z" fill="#008080"/>
<path d="M14.8 71h8.7M14.8 73.2h12M15.4 69h.7l-.4 2zM27.4 63.2h8.6" fill="none" stroke="#008080" stroke-width=".21"/>
<path d="M15.4 69h.7l-.4 2z" fill="#008080"/>
<path d="M15.7 73.2l.4 2.1h-.7z" fill="none" stroke="#008080" stroke-width=".21"/>
<path d="M15.7 73.2l.4 2.1h-.7z" fill="#008080"/>
<path d="M15.7 67v10.3M37.9 73.6h12.3M44.5 71h5.7M48.8 69h.7l-.3 2z" fill="none" stroke="#008080" stroke-width=".21"/>
<path d="M48.8 69h.7l-.3 2z" fill="#008080"/>
<path d="M49.2 73.6l.3 2h-.7z" fill="none" stroke="#008080" stroke-width=".21"/>
<path d="M49.2 73.6l.3 2h-.7z" fill="#008080"/>
<path d="M37.9 73.6h12.3M49.2 63.1v14.5M49.2 73.6l.3 2h-.7zM37.9 83.1h12.3" fill="none" stroke="#008080" stroke-width=".21"/>
<path d="M49.2 73.6l.3 2h-.7z" fill="#008080"/>
<path d="M48.8 81.1h.7l-.3 2z" fill="none" stroke="#008080" stroke-width=".21"/>
<path d="M48.8 81.1h.7l-.3 2z" fill="#008080"/>
<path d="M34.4 68.9l2 .3-2 .4zM36.4 68.2v4.9M37.4 68.2v4.9M49.2 73.6v9.5" fill="none" stroke="#008080" stroke-width=".21"/>
<path d="M34.4 68.9l2 .3-2 .4z" fill="#008080"/>
<path d="M37.4 69.2l2-.3v.7z" fill="none" stroke="#008080" stroke-width=".21"/>
<path d="M37.4 69.2l2-.3v.7z" fill="#008080"/>
<path d="M32 69.2h9.4M37.4 68.2v4.9M37.4 69.2l2-.3v.7zM44.5 68.2v3.3" fill="none" stroke="#008080" stroke-width=".21"/>
<path d="M37.4 69.2l2-.3v.7z" fill="#008080"/>
<path d="M42.5 68.9l2 .3-2 .4z" fill="none" stroke="#008080" stroke-width=".21"/>
<path d="M42.5 68.9l2 .3-2 .4z" fill="#008080"/>
<path d="M14.8 73.2h12M15.7 73.2l.4 2.1h-.7zM37.4 69.2h7.1M14.8 99.9h12" fill="none" stroke="#008080" stroke-width=".21"/>
<path d="M15.7 73.2l.4 2.1h-.7z" fill="#008080"/>
<path d="M15.4 97.9h.7l-.4 2z" fill="none" stroke="#008080" stroke-width=".21"/>
<path d="M15.4 97.9h.7l-.4 2z" fill="#008080"/>
<path d="M132.7 35.9v13.5M133.3 31.2v18.2M133.3 48.4l2-.4v.7zM15.7 73.2v26.7" fill="none" stroke="#008080" stroke-width=".21"/>
<g fill="#000">
<circle cx="258.1" cy="17.1" r=".17"/>
<circle cx="258.2" cy="17.1" r=".17"/>
<circle cx="227.6" cy="35.3" r=".17"/>
<circle cx="279" cy="29.1" r=".17"/>
<circle cx="279.1" cy="29.1" r=".17"/>
<circle cx="279.1" cy="29.2" r=".17"/>
<circle cx="279.2" cy="29.2" r=".17"/>
<circle cx="279.3" cy="29.2" r=".17"/>
<circle cx="279.3" cy="29.3" r=".17"/>
<circle cx="226.5" cy="52.3" r=".17"/>
<circle cx="234.7" cy="56.5" r=".17"/>
<circle cx="247.2" cy="46.7" r=".17"/>
<circle cx="268.2" cy="48" r=".17"/>
<circle cx="246.2" cy="63.6" r=".17"/>
<circle cx="260.1" cy="65.8" r=".17"/>
<circle cx="260.2" cy="65.8" r=".17"/>
<circle cx="260.3" cy="65.9" r=".17"/>
<circle cx="260.5" cy="66.3" r=".17"/>
<circle cx="279.7" cy="77.9" r=".17"/>
<circle cx="280.9" cy="78" r=".17"/>
<circle cx="281" cy="77.9" r=".17"/>
<circle cx="281.1" cy="77.9" r=".17"/>
<circle cx="281.2" cy="77.9" r=".17"/>
<circle cx="281.2" cy="78" r=".17"/>
<circle cx="281.3" cy="78" r=".17"/>
<circle cx="281.3" cy="78.1" r=".17"/>
<circle cx="228.5" cy="85.2" r=".17"/>
<circle cx="228.5" cy="101" r=".17"/>
<circle cx="243.3" cy="103.8" r=".17"/>
<circle cx="248.2" cy="112.4" r=".17"/>
</g>
<g fill="none" stroke="#000" stroke-width=".34">
<path d="M258.1 17.1l-31.6 18M258.1 17.1l.7 .3M226.5 36.6v15.7l19.7 11.3v-15.7l.5-.9M226.5 35.1a.98 .98 0 0 0-.7 .8v16a1.49 1.49 0 0 0 .7 1.2l19.7 11.3M226.5 35.1a1.66 1.66 0 0 0-.7 1.3M226.8 35.9l-.3 .7M227.6 35.3l19.6 11.4M227.6 35.3l-.8 .6M258.3 26.5a.62 .62 0 0 1 .4-.5 .62 .62 0 0 1 .6 .1l3.9 2.3 .2 .3M258.3 26.5a.9 .9 0 0 1 1-.2l4.1 2.4M258.3 26.5l4 2.4a.9 .9 0 0 0 1.1-.2M259.2 24.9a.9 .9 0 0 1 1-.1l5.8 3.4"/>
<path d="M259.2 24.9l5.8 3.5a.82 .82 0 0 0 1-.2M259.2 24.9v-.2a.9 .9 0 0 1 1-.1l5.7 3.3 .1 .3M259.9 23.3a.82 .82 0 0 1 1-.1l8 4.6M259.9 23.3l7.9 4.6a.82 .82 0 0 0 1.1-.1M259.9 23.3v-.2a.86 .86 0 0 1 1-.2l7.8 4.5 .2 .4M278.2 28.8l-31.5 18.2M278.2 28.8l-31 17.9M278.2 28.8h.4M278.5 28.8h-.3M278.5 28.8l.7 .4M278.5 28.8l-19.8-11.4-31.1 17.9M279 29.1l-31.9 18.5-.2 .4v16.1l-.2 .4-.5-.1"/>
<path d="M279.3 29.3l.1 .5v16.3l-32.1 18.6M279.4 30.2v-.2h-.3l-31.3 18.1-.2 .5v15.5a.64 .64 0 0 1-.3 .6 .64 .64 0 0 1-.8-.1l-.3-.2M228.9 50.4l.3-.1a.71 .71 0 0 1 .5 1 .85 .85 0 0 1-.8-.9zM229.7 45.5a.74 .74 0 0 1 .6 1.1 .74 .74 0 0 1-.6-1.1zM230.3 51l.2 .1a.68 .68 0 0 1 .5 1l-.2-.1a.71 .71 0 0 1-.5-1zM231.7 46.6a.72 .72 0 0 1 .6 1.1 .74 .74 0 0 1-.6-1.1zM233.7 47.8a.7 .7 0 0 1 .7 1.1 .7 .7 0 0 1-.7-1.1zM234.7 56.5l3.9 2.3M234.7 56.5l-.4 .3v-1.9l.1-.3 4 2.3 .2 .5v1.9M234.9 54.8v.3l.3-.2M235.3 56.6l3.3 1.9M235.3 55.1v1.5l-.3 .1"/>
<path d="M235.3 56.1l3.3 1.9M237.7 50.1a.74 .74 0 0 1 .6 1.1 .74 .74 0 0 1-.6-1.1zM239.7 51.2a.74 .74 0 0 1 .6 1.1 .74 .74 0 0 1-.6-1.1zM241.7 57.8l.4-.1a.71 .71 0 0 1 .5 1 .85 .85 0 0 1-.9-.9zM243 58.5h.3a.68 .68 0 0 1 .5 1l-.5-.2-.3-.5zM247.2 46.7l-.5 .3M250.4 57.5l3.6-2.1 .3 .1 .1 2.6-.2 .5-3.9 2.2-.2-.2v-2.6zM250.8 53.6l3.7-2.2h.3v2.7l-.1 .5-3.9 2.3-.2-.3v-2.6zM251 48.2l.4-.1 .1 .2v2.5a.56 .56 0 0 1-.6 .6l-.1-2.7zM252.8 47.2l.4-.1v.2v2.5l-.4 .6h-.2v-.2v-2.5zM253.3 57.4l-.2 .6-3 1.8M253.3 55.8v.8l.4 .2v.8l-.4-.2"/>
<path d="M253.7 57.2l-.4 .2M253.8 51.9v1.6l-.2 .5-3 1.8M254.1 51.6v.5l-.3-.2M254.1 51.7l-.3 .2M254.5 46.2l.5-.1v.2v2.4a.56 .56 0 0 1-.6 .7l-.1-2.7zM256.3 45.2l.2-.2 .3 .3v2.4a.56 .56 0 0 1-.6 .6l-.1-2.6zM256.5 54.4l2.5-1.4v1.9l-2.7 1.5-.1-1.6zM258 53.5v.2l.9 .5M258.1 44.2l.2-.2 .3 .2v2.5a.56 .56 0 0 1-.7 .6l-.1-2.6zM258.9 54.2l-2.7 1.5 2.7-1.5M258.9 54.2l-.1 .6-.1 .1M259.9 43.1l.2-.1 .2 .2v2.5a.53 .53 0 0 1-.6 .6l-.1-2.7z"/>
<path d="M261 53.6h.1M261.1 51.8l2.7-1.6v1.9l-2.5 1.5-.3-.1zM261.6 42.1l.4-.1 .1 .2-.1 2.8-.4 .3-.2-.2v-2.5zM262.8 50.7v.4l.3 .2v.4l-2.1 1.3M263 51.8l-2 1.1M263.4 41.1l.4-.1 .1 .2v2.4a.56 .56 0 0 1-.7 .6l-.1-2.6zM263.6 50.2l.1 .1M265.2 40h.4v.2v2.4a.56 .56 0 0 1-.6 .6l-.1-2.6zM267.1 47.3a1.19 1.19 0 0 1 1.7-.3 2.69 2.69 0 0 1-1.9 3.4 1.35 1.35 0 0 1-.5-2.2zM268.1 48v-1.3a2.63 2.63 0 0 1-1.8 3.2l1.2-.7M260 66.5l-31 17.9-.5 .9-.4-.2M260 66.5l19.7 11.4"/>
<path d="M260 66.5l.9-.3 20.3 11.7M260.2 65.8l-.6 .2-31.1 17.9M260.3 65.9l.5 .3M279.7 77.9l-31 17.9M280.4 77.6h.2M280.4 77.6l-31.7 18.2M280.4 77.6l-.7 .3M280.9 78l-31.8 18.4-.2 .3v16.1l-.2 .5-.5-.1M281 77.9l-.1 .1M281.3 78.1l.1 .4-.1 16.4-32 18.6M281.4 79l-.2-.3h-.2l-31.2 18.2-.2 .4v15.5a.67 .67 0 0 1-.3 .7 .67 .67 0 0 1-.8 0l-.3-.3M228 85.8l.5 .3"/>
<path d="M228.1 85.7l-.1 .1M228.1 85.7l20.5 11.8M228.1 85.1v.6M228.2 85l-.1 .1M228.5 86.1v15M228.5 83.9a.87 .87 0 0 0-.7 .9v15.9a1.66 1.66 0 0 0 .7 1.2l19.7 11.3M228.5 83.9a1.49 1.49 0 0 0-.7 1.2M228.5 86.1l19.7 11.4M228.6 85l-.1 .2-.5-.3v.9M228.6 86l-.1 .1M229.1 92.1l18.5 10.6 .3 .4-.1 6.6-18.7-10.7zM229.3 91.3l.4-.1 6 3.5a.54 .54 0 0 1 .2 .8l-6.2-3.5-.3-.2z"/>
<path d="M230.1 92.5v5.6l.3 .5 17.5 10M232.6 99.8a2.53 2.53 0 0 1 3 .4 .78 .78 0 0 1-.5 1.1M232.9 100a2.34 2.34 0 0 1 2.8 .7M233.3 100l-.1 .1M234.1 94.9l-4 2.3M234.5 95.1l-4.4 2.5M234.5 100l.4 .2v.3l-.4 .4M234.8 95.3l-4.7 2.7M238.3 85.6l.5-.2 .6 .1 7.9 4.7M238.3 85.5a.9 .9 0 0 1 1.1-.2l7.8 4.5 .2 .3a.9 .9 0 0 1-1.1 .2l-7.8-4.5zM241.2 85.3a.9 .9 0 0 1 1-.2l5.8 3.4M241.2 85.3v-.3a.9 .9 0 0 1 1-.1l5.7 3.3 .1 .3"/>
<path d="M241.2 85.3l5.8 3.4a.82 .82 0 0 0 1-.2M243.8 84.8a.82 .82 0 0 1 1.1-.2l4 2.4M243.8 84.8v-.3a.82 .82 0 0 1 1.1-.1l3.8 2.2 .2 .4M243.8 84.8l4.1 2.3a.79 .79 0 0 0 1-.1M248.2 97.4v15.1M248.2 96.7l.4 .2M248.2 96.6l.5 .3v.8l-.5-.3M248.3 97.4h-.1M248.3 96.6l-.1 .1M248.5 96l-.3 .7M248.5 96l-.3 .4M248.6 96.9v.6"/>
<path d="M248.7 97.5h-.1M248.7 96.9h-.1M248.7 95.8l-.2 .2M261.7 99.3l.4-.4 .2 .2v2.5a.57 .57 0 0 1-.6 .6zM263.6 98l.3-.1 .2 .2v2.5a.53 .53 0 0 1-.7 .6v-2.6zM265.4 97l.4-.1v.2v2.5l-.4 .6-.3-.2v-2.5zM267.2 96l.3-.1 .1 .2v2.5a.56 .56 0 0 1-.6 .5l-.1-2.6zM268.9 95l.4-.1 .1 .2v2.4a.57 .57 0 0 1-.7 .6v-2.6zM270.7 93.9h.4v.2v2.4l-.2 .5-.2 .2-.2-.3v-2.4zM272.5 92.9l.4-.1v.2v2.5v.3l-.4 .3-.3-.2v-2.5zM274.2 91.9l.4-.1 .1 .2v2.5a.56 .56 0 0 1-.6 .6l-.1-2.7zM228.5 101l19.7 11.4"/>
<path d="M233.2 100.1a1.26 1.26 0 0 1 1.4 0M233.2 100.1h-.1M234.9 100.3l.2 .5M243.2 104l-.5 .3M244.6 103v-.4l-.5 .2-.5 .6M244.9 103l-1.4 .9-.3-.1v.7M244.9 103a.89 .89 0 0 0 1.5-.6 1.23 1.23 0 0 0-1.8 .1l.2 .5-1.5 .8M244.9 103v.8M245.6 101.5a1.97 1.97 0 0 0-2 .9v1.2M247.2 103.1l-.8-.5v1M247.4 102.6a1.86 1.86 0 0 1-2.2 1.1 2.09 2.09 0 0 1-2.8 .4v-.5l1.2-.8M247.9 108.5l-.1 .1"/>
<path d="M256.5 102.1l.5-.1v.2v2.5v.2l-.5 .4-.2-.2v-2.5zM258.3 101.1l.4-.1 .1 .2v2.5a.56 .56 0 0 1-.7 .6v-2.7zM260.1 100.1l.4-.1 .1 .2v2.4a.56 .56 0 0 1-.7 .7l-.1-2.7z"/>
</g>
<g fill="none" stroke="#000" stroke-width=".25">
<path d="M258 17.2l.3 .2M259.9 18.2l16.9 9.8M226 36.3l.4 .2M226.6 35.4l.3 .2M227.9 37.4l16.9 9.7M228.5 36.4l16.8 9.8M259.3 26.1v.2M260.2 24.6v.2M260.9 22.9v.3M263.2 28.4v.1M265.9 27.9v.1M268.7 27.4v.2"/>
<path d="M278.3 29l.4 .1M278.8 29.5l.2 .3M226 52l.4 .2M226.5 52.3h.1M226.5 52.5v.4M229.7 50.9l-.3 .1M229.8 51.1l-.1 .1M230.9 51.6l-.2 .2M231.1 51.9h-.2M234.5 54.7l-.1 .1M242.5 58.3l-.2 .1M242.6 58.5l-.1 .1"/>
<path d="M243.8 59l-.3 .2M243.9 59.3l-.1 .1M246.3 48l.4 .2M246.9 47.1l.3 .2M247.1 48.6h.3M247.7 47.5l.2 .3M250.7 56.6l.1 .1M251 50.5l.3 .2M251.2 48.2l.2 .1M252.8 49.5l.3 .2M253 47.2h.1M253.2 58.3l.5 .3"/>
<path d="M253.6 57.7l.5 .3M253.7 54.3l.5 .3M254 53.7l.5 .3M254.1 55.5h.2M254.5 48.5l.3 .1M254.6 51.4l.1 .1M254.8 46.1l.1 .1M256.2 56.2l.3 .2M256.3 47.5l.3 .1M256.5 45.1l.2 .1M258.1 46.4l.3 .2M258.3 44.1l.1 .1"/>
<path d="M258.7 54.9l.1 .2M258.8 53l.3 .2M258.9 54.5l.2 .1M259.8 45.4l.3 .2M260.1 43.1l.1 .1M261.1 53.6h.2M261.6 44.4l.3 .2M261.8 42.1h.2M263.1 52l.3 .2M263.4 51.6l.3 .1M263.4 43.3l.3 .3M263.6 41l.1 .1"/>
<path d="M263.7 50.3l.2 .1M265.1 42.3l.4 .2M265.4 40l.1 .1M278 46.5l-29 16.7M246.2 63.6h.1M247.1 64.1h.3M250.2 60.6l.2 .1M260 66l.3 .2M261.9 67.1l16.9 9.7M280.3 77.7l.4 .2M280.8 78.3l.2 .3M227.8 85l.2 .1"/>
<path d="M228.6 84.2l.3 .1M229.3 92.1l-.3 .1M229.8 98.3l-.4 .2M229.9 86.1l16.9 9.8M230.1 98.7l-.5 .3M230.1 91.7l-.3 .2M230.5 85.2l16.8 9.8M233.7 99.9l.8 .2 .1 .3M235.4 97.1l-2.5 1.5M235.9 95.3l-.1 .1M239.4 85.3v.2M242.2 84.9v.2"/>
<path d="M244.9 84.4v.2M247.2 89.8v.2M247.9 88.2v.1M248.7 97l.2 .1M248.7 86.6v.2M248.9 95.9l.3 .2M249.1 97.3h.3M249.7 96.3l.1 .3M262 99l.2 .1M263.8 98l.1 .1M265.3 99.3l.4 .2M265.6 97l.1 .1"/>
<path d="M267.1 98.3l.4 .2M267.4 95.9l.1 .1M268.9 97.2l.3 .2M269.1 94.9l.2 .1M270.7 96.2l.3 .2M270.9 93.9l.1 .1M272.4 95.2l.4 .2M272.7 92.9l.1 .1M274.2 94.2l.3 .2M274.4 91.9h.2M280 95.2l-29.1 16.8M228.5 101h.1"/>
<path d="M233.2 100.1l-.1 .1M234.8 100.2h.1M234.8 100.2l-.2 .5M242.6 103.6v.4M243.5 104.1v.2M247.9 109.6l-.3 .1M248.2 112.4h.1M248.2 112.6v.4M248.4 112.5l.3 .2M249.1 112.8h.3M256.5 104.4l.3 .2M256.7 102.1l.2 .1"/>
<path d="M258.3 103.4l.3 .1M258.5 101l.2 .1M260.1 102.4l.3 .1M260.3 100l.1 .1M261.8 101.3l.3 .2M263.6 100.3l.3 .2"/>
</g>
<path d="M133.3 48.4l2-.4v.7z" fill="#008080"/>
<path d="M130.6 48l2.1 .4-2.1 .3z" fill="none" stroke="#008080" stroke-width=".21"/>
<path d="M130.6 48l2.1 .4-2.1 .3z" fill="#008080"/>
<path d="M128.6 48.4h13.2" fill="none" stroke="#008080" stroke-width=".21"/>
<path d="M231.1 186.7h24.1v3.9h-24.1z" fill-rule="evenodd" fill="#fff"/>
<path d="M24.5 95.2l-2.1 25.3" fill="none" stroke="#008080" stroke-width=".21"/>
<path d="M24.5 95.2l.1 2h-.6z" fill="#008080"/>
<path d="M24.5 95.2l.1 2h-.6zM196.7 135l-7.1 7.1" fill="none" stroke="#008080" stroke-width=".21"/>
<path d="M134.4 97.3a4.7 4.7 0 0 0 0 7.9M136 96.6h1.7M139.4 97.3a4.6 4.6 0 0 1 0 7.9M136.1 105.8h1.6" fill="none" stroke="#008080" stroke-width=".25"/>
<g fill="#000">
<circle cx="184.4" cy="137.4" r=".17"/>
<circle cx="184.6" cy="137.4" r=".17"/>
<circle cx="188.2" cy="137.4" r=".17"/>
<circle cx="188.4" cy="137.4" r=".17"/>
<circle cx="190.6" cy="137.4" r=".17"/>
</g>
<path d="M170.2 137.4h20.4M176 137.4h-.4M184.6 122.8v14.6M190.6 122.5v18.9l-2.1 2h-18.5M190.6 141.3a1.97 1.97 0 0 0-1.9-.2l-2.1 .3h-16.8" fill="none" stroke="#000" stroke-width=".34"/>
<path d="M190.6 122.5a18.7 18.7 0 0 0-20.6 20.9" fill="none" stroke="#000" stroke-width=".25"/>
<circle cx="189.6" cy="142.1" r=".67" fill="#008080"/>
<path d="M119.3 31.7l-32 9.9" fill="none" stroke="#008080" stroke-width=".21"/>
<path d="M117.3 32l2-.3-1.8 1z" fill="#008080"/>
<path d="M117.3 32l2-.3-1.8 1zM91.4 106v8.7M99.4 106.7l2 .3-2 .4zM101.4 106v20" fill="none" stroke="#008080" stroke-width=".21"/>
<path d="M99.4 106.7l2 .3-2 .4z" fill="#008080"/>
<path d="M91.4 107l2-.3v.7z" fill="none" stroke="#008080" stroke-width=".21"/>
<path d="M91.4 107l2-.3v.7z" fill="#008080"/>
<path d="M91.4 107h10M102.9 126.5h41.1M102.9 130.5h41.1M142.6 124.5h.7l-.3 2z" fill="none" stroke="#008080" stroke-width=".21"/>
<path d="M142.6 124.5h.7l-.3 2z" fill="#008080"/>
<path d="M143 130.5l.3 2h-.7z" fill="none" stroke="#008080" stroke-width=".21"/>
<path d="M143 130.5l.3 2h-.7z" fill="#008080"/>
<path d="M127.9 130.5h22M137.9 136.2h12M143 122.5v12M148.6 128.5h.7l-.3 2z" fill="none" stroke="#008080" stroke-width=".21"/>
<path d="M148.6 128.5h.7l-.3 2z" fill="#008080"/>
<path d="M149 136.2l.3 2h-.7z" fill="none" stroke="#008080" stroke-width=".21"/>
<path d="M149 136.2l.3 2h-.7z" fill="#008080"/>
<path d="M132.9 37.7h11.5M143.1 35.7h.7l-.4 2zM132.9 41.7h11.5M149 126.5v13.7" fill="none" stroke="#008080" stroke-width=".21"/>
<path d="M143.1 35.7h.7l-.4 2z" fill="#008080"/>
<path d="M143.4 41.7l.4 2h-.7z" fill="none" stroke="#008080" stroke-width=".21"/>
<path d="M143.4 41.7l.4 2h-.7z" fill="#008080"/>
<path d="M143.4 33.7v12M91.4 44.7v4.7M109.4 48l2 .4-2 .3zM111.4 42.2v7.2" fill="none" stroke="#008080" stroke-width=".21"/>
<path d="M109.4 48l2 .4-2 .3z" fill="#008080"/>
<path d="M91.4 48.4l2-.4v.7z" fill="none" stroke="#008080" stroke-width=".21"/>
<path d="M91.4 48.4l2-.4v.7z" fill="#008080"/>
<path d="M149.1 39.7h.7l-.4 2zM91.4 48.4h20M132.9 41.7h17.5M136.9 44.7h13.5" fill="none" stroke="#008080" stroke-width=".21"/>
<path d="M149.1 39.7h.7l-.4 2z" fill="#008080"/>
<path d="M149.4 44.7l.4 2h-.7z" fill="none" stroke="#008080" stroke-width=".21"/>
<path d="M149.4 44.7l.4 2h-.7z" fill="#008080"/>
<path d="M149.4 37.7v11M99.4 112.7l2 .3-2 .3zM101.4 112v14M102.4 112v14" fill="none" stroke="#008080" stroke-width=".21"/>
<path d="M99.4 112.7l2 .3-2 .3z" fill="#008080"/>
<path d="M102.4 113l2-.3v.6z" fill="none" stroke="#008080" stroke-width=".21"/>
<path d="M102.4 113l2-.3v.6z" fill="#008080"/>
<path d="M114.4 48l2 .4-2 .3zM116.4 42.2v7.2M117.4 42.2v7.2M97.4 113h10.8" fill="none" stroke="#008080" stroke-width=".21"/>
<path d="M114.4 48l2 .4-2 .3z" fill="#008080"/>
<path d="M117.4 48.4l2-.4v.7z" fill="none" stroke="#008080" stroke-width=".21"/>
<path d="M117.4 48.4l2-.4v.7z" fill="#008080"/>
<path d="M112.4 48.4h9.3" fill="none" stroke="#008080" stroke-width=".21"/>
<g font-size="3.2" fill="#008080">
<text x="11" y="13.3">PART No.</text>
<text x="108.5" y="13.3">10,5</text>
<text x="121.9" y="13.3">8</text>
<text x="128.7" y="13.3">12</text>
<text x="112.1" y="19.3">5,5</text>
<text x="122.9" y="19.3">5,3</text>
<text x="133.3" y="19.3">8,2</text>
<text x="84.2" y="29.2" transform="rotate(-90 84.2 29.2)">12,7</text>
<text x="142.9" y="26.9" transform="rotate(-90 142.9 26.9)">6,9</text>
<text x="142.9" y="35" transform="rotate(-90 142.9 35)">1</text>
<text x="148.9" y="35.3" transform="rotate(-90 148.9 35.3)">8,3</text>
<text x="148.9" y="30.7" transform="rotate(-90 148.9 30.7)">8,1</text>
<text x="142.9" y="40.5" transform="rotate(-90 142.9 40.5)">8</text>
<text x="51.9" y="42.6">Pushout for Pi 3 HDMI port</text>
<text x="99.8" y="47.9">40</text>
<text x="119.3" y="47.9">2</text>
<text x="137.1" y="47.9">1,3</text>
<text x="148.9" y="45.2" transform="rotate(-90 148.9 45.2)">6,1</text>
<text x="32.9" y="56.7">43</text>
<text x="112.8" y="56.7">92</text>
<text x="23.2" y="62.7">8,8</text>
<text x="28.9" y="62.7">17,3</text>
<text x="32.7" y="68.7">2</text>
<text x="38.1" y="68.7">14,2</text>
<text x="48.7" y="67.8" transform="rotate(-90 48.7 67.8)">5,2</text>
<text x="190.6" y="67.6">8,7</text>
<text x="15.3" y="74.1" transform="rotate(-90 15.3 74.1)">4,5</text>
<text x="113.1" y="76.4" transform="rotate(-90 113.1 76.4)">3</text>
<text x="168.2" y="77.4" transform="rotate(-90 168.2 77.4)">5,6</text>
<text x="48.7" y="80" transform="rotate(-90 48.7 80)">19</text>
<text x="76.6" y="78.4" transform="rotate(-90 76.6 78.4)">18,6</text>
<text x="162.3" y="78.9" transform="rotate(-90 162.3 78.9)">20,5</text>
<text x="203.1" y="79.9" transform="rotate(-90 203.1 79.9)">24,4</text>
<text x="15.3" y="89.4" transform="rotate(-90 15.3 89.4)">53,2</text>
<text x="70.6" y="89.2" transform="rotate(-90 70.6 89.2)">61,6</text>
<text x="76.6" y="89.2" transform="rotate(-90 76.6 89.2)">24,5</text>
<text x="82.6" y="89.2" transform="rotate(-90 82.6 89.2)">18,5</text>
<text x="88.6" y="89.2" transform="rotate(-90 88.6 89.2)">13,5</text>
<text x="107.1" y="89.7" transform="rotate(-90 107.1 89.7)">2,5</text>
<text x="162.3" y="89.7" transform="rotate(-90 162.3 89.7)">11,3</text>
<text x="203.1" y="89.1" transform="rotate(-90 203.1 89.1)">12,3</text>
<text x="168.2" y="98.3" transform="rotate(-90 168.2 98.3)">5,7</text>
<text x="94.8" y="106.5">20</text>
<text x="105.9" y="112.5">2</text>
<text x="136" y="109.9">A</text>
<text x="23.1" y="121.5">Front panel slot added to accomodate</text>
<text x="23.1" y="124.5">Pi 3 and Pi 4 in the end panel. This would decrease</text>
<text x="23.1" y="127.6">the strength of the panel so could</text>
<text x="23.8" y="130.5">look at bonding this to the base.</text>
<text x="142.4" y="129.3" transform="rotate(-90 142.4 129.3)">8</text>
<text x="148.5" y="136.1" transform="rotate(-90 148.5 136.1)">11,5</text>
<text x="197.4" y="136">1.0 x 45v CHAMFER in the place of the</text>
<text x="197.4" y="139">1.5mm Roundover to limit scratching.</text>
<text x="92.8" y="151.8">9</text>
<text x="112.8" y="151.8">74</text>
<text x="175.4" y="151.4">DETAIL A</text>
<text x="83.4" y="162.4" transform="rotate(-90 83.4 162.4)">9,3</text>
<text x="83.4" y="175.1" transform="rotate(-90 83.4 175.1)">43</text>
<text x="149.6" y="185">MATERIAL</text>
<text x="208.4" y="185">DRAWN BY</text>
<text x="149.6" y="189.7">THICKNESS</text>
<text x="208.7" y="189.7">CUSTOMER</text>
<text x="231.1" y="189.7">NEBRA (PI SUPPLY)</text>
<text x="208.8" y="194.4">PART NO.</text>
<text x="210" y="198.7">REV</text>
<text x="228.4" y="199.1">SCALE:</text>
</g>
<g font-size="3.1" fill="#008080">
<text x="94.9" y="15.9" transform="rotate(43 94.9 15.9)">O 8</text>
<text x="172.3" y="61" transform="rotate(61 172.3 61)">O 2,5</text>
<text x="280.5" y="199.4">A4</text>
</g>
<g font-size="2.6" fill="#008080">
<text x="30.4" y="12.9">4520 (GA) -02</text>
<text x="231.9" y="184.6">Jack.Seeley</text>
<text x="270.4" y="184.7">03/02/2020</text>
<text x="232.1" y="194.1">4520 (GA) -02</text>
<text x="217.1" y="198.3">02</text>
<text x="239.1" y="198.7">1:1</text>
<text x="256.7" y="198.7">SHEET 1 OF 1</text>
</g>
<text font-size="2.4" x="149.2" y="199">www.smartboxx.co.uk</text>
<text font-size="2" fill="#008080" x="10.7" y="199.3">UNLESS OTHERWISE SPECIFIED DIMENSIONS ARE IN MILLIMETERS</text>
</svg>
